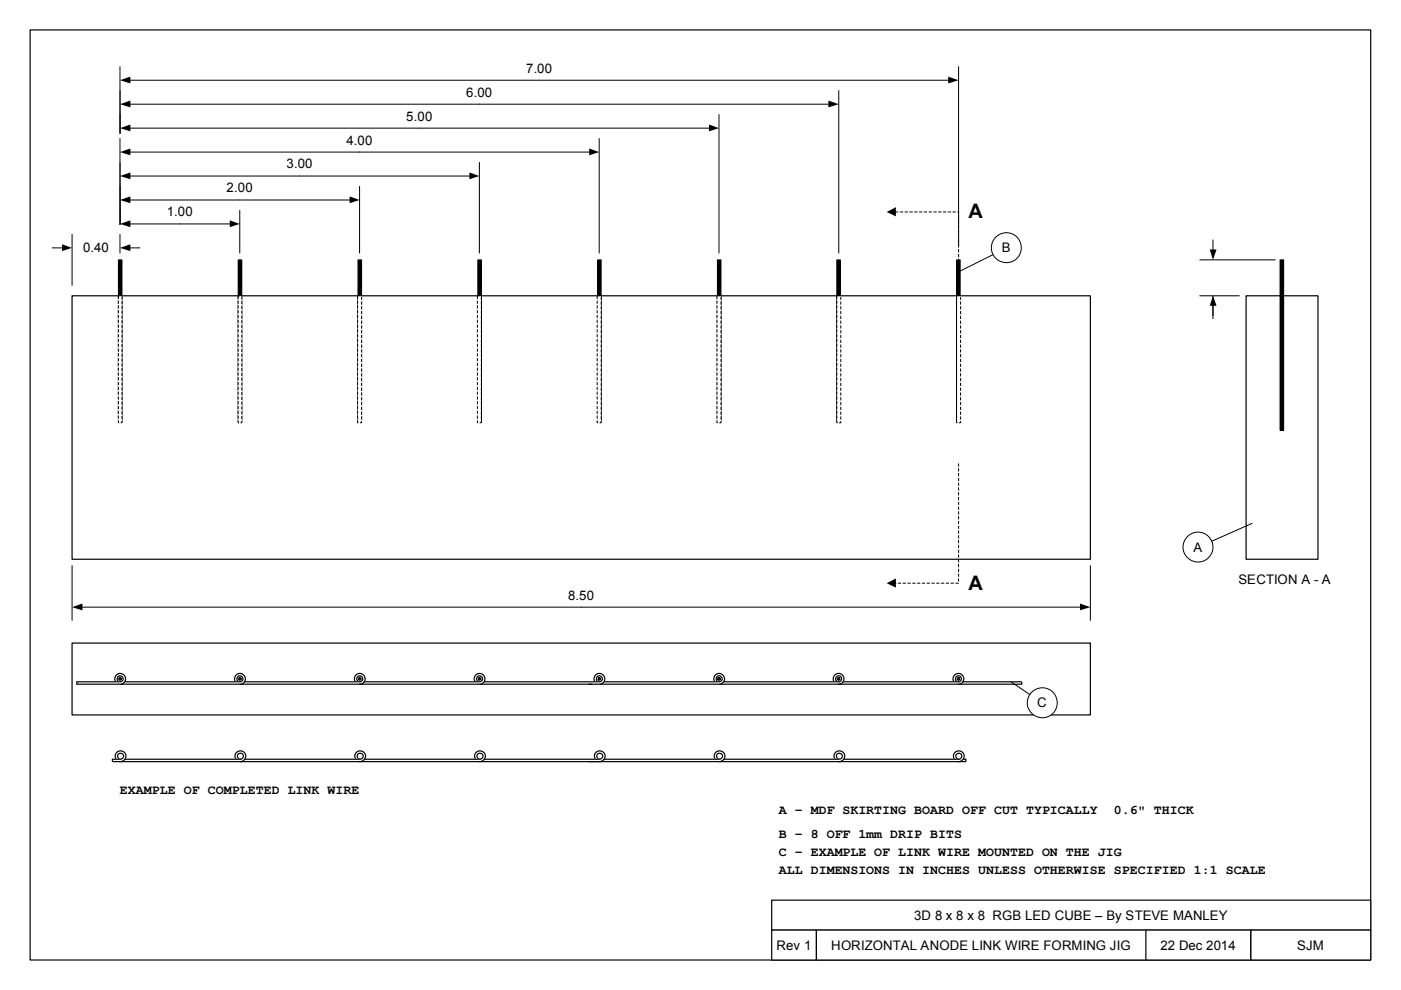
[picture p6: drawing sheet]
<svg xmlns="http://www.w3.org/2000/svg" width="297mm" height="210mm" viewBox="0 0 297 210" stroke-linecap="round" stroke-linejoin="round" font-family="sans-serif">
<path d="M6.4 6.3h284.2v197.3h-284.2zM15.3 62.7h215.9v55.9h-215.9zM264.2 62.7h15.2v55.9h-15.2z" fill="none" stroke="#000" stroke-width=".25"/>
<path d="M163.6 190.9h127v6.4h-127z" fill-rule="evenodd" fill="#fff"/>
<path d="M163.6 190.9h127v6.4h-127z" fill="none" stroke="#000" stroke-width=".25"/>
<path d="M163.6 197.3h9.5v6.3h-9.5z" fill-rule="evenodd" fill="#fff"/>
<path d="M163.6 197.3h9.5v6.3h-9.5z" fill="none" stroke="#000" stroke-width=".25"/>
<path d="M173.1 197.3h69.8v6.3h-69.8z" fill-rule="evenodd" fill="#fff"/>
<path d="M173.1 197.3h69.8v6.3h-69.8z" fill="none" stroke="#000" stroke-width=".25"/>
<path d="M242.9 197.3h22.3v6.3h-22.3z" fill-rule="evenodd" fill="#fff"/>
<path d="M242.9 197.3h22.3v6.3h-22.3z" fill="none" stroke="#000" stroke-width=".25"/>
<path d="M265.2 197.3h25.4v6.3h-25.4z" fill-rule="evenodd" fill="#fff"/>
<path d="M265.2 197.3h25.4v6.3h-25.4z" fill="none" stroke="#000" stroke-width=".25"/>
<path d="M203.2 76.9v-31.9h-13.5M203.2 98.3v25.4h-13.5" fill="none" stroke="#000" stroke-width=".21" stroke-dasharray=".7 .3" stroke-linecap="butt"/>
<g fill="#000">
<path d="M188 45l1.9-1.1v2zM188 123.7l1.9-1v1.9z"/>
<path d="M25.1 55.1h.8v34.3h-.8z" fill-rule="evenodd"/>
<path d="M50.5 55.1h.8v34.3h-.8z" fill-rule="evenodd"/>
<path d="M75.9 55.1h.8v34.3h-.8z" fill-rule="evenodd"/>
<path d="M101.3 55.1h.8v34.3h-.8z" fill-rule="evenodd"/>
<path d="M126.7 55.1h.8v34.3h-.8z" fill-rule="evenodd"/>
<path d="M152.1 55.1h.8v34.3h-.8z" fill-rule="evenodd"/>
<path d="M177.4 55.1h.8v34.3h-.8z" fill-rule="evenodd"/>
<path d="M202.8 55.1h.8v34.3h-.8z" fill-rule="evenodd"/>
</g>
<path d="M25.1 55.1h.8v34.3h-.8zM50.5 55.1h.8v34.3h-.8zM75.9 55.1h.8v34.3h-.8zM101.3 55.1h.8v34.3h-.8zM126.7 55.1h.8v34.3h-.8zM152.1 55.1h.8v34.3h-.8zM177.4 55.1h.8v34.3h-.8zM202.8 55.1h.8v34.3h-.8z" fill="none" stroke="#000" stroke-width=".21"/>
<path d="M202.8 62.7h.9v27h-.9z" fill-rule="evenodd" fill="#fff"/>
<path d="M202.8 62.7h.9v27h-.9z" fill="none" stroke="#000" stroke-width=".21" stroke-dasharray=".7 .3" stroke-linecap="butt"/>
<path d="M177.4 62.7h.9v27h-.9z" fill-rule="evenodd" fill="#fff"/>
<path d="M177.4 62.7h.9v27h-.9z" fill="none" stroke="#000" stroke-width=".21" stroke-dasharray=".7 .3" stroke-linecap="butt"/>
<path d="M152 62.7h.9v27h-.9z" fill-rule="evenodd" fill="#fff"/>
<path d="M152 62.7h.9v27h-.9z" fill="none" stroke="#000" stroke-width=".21" stroke-dasharray=".7 .3" stroke-linecap="butt"/>
<path d="M126.6 62.7h.9v27h-.9z" fill-rule="evenodd" fill="#fff"/>
<path d="M126.6 62.7h.9v27h-.9z" fill="none" stroke="#000" stroke-width=".21" stroke-dasharray=".7 .3" stroke-linecap="butt"/>
<path d="M101.2 62.7h.9v27h-.9z" fill-rule="evenodd" fill="#fff"/>
<path d="M101.2 62.7h.9v27h-.9z" fill="none" stroke="#000" stroke-width=".21" stroke-dasharray=".7 .3" stroke-linecap="butt"/>
<path d="M75.8 62.7h.9v27h-.9z" fill-rule="evenodd" fill="#fff"/>
<path d="M75.8 62.7h.9v27h-.9z" fill="none" stroke="#000" stroke-width=".21" stroke-dasharray=".7 .3" stroke-linecap="butt"/>
<path d="M50.5 62.7h.8v27h-.8z" fill-rule="evenodd" fill="#fff"/>
<path d="M50.5 62.7h.8v27h-.8z" fill="none" stroke="#000" stroke-width=".21" stroke-dasharray=".7 .3" stroke-linecap="butt"/>
<path d="M25.1 62.7h.8v27h-.8z" fill-rule="evenodd" fill="#fff"/>
<path d="M25.1 62.7h.8v27h-.8z" fill="none" stroke="#000" stroke-width=".21" stroke-dasharray=".7 .3" stroke-linecap="butt"/>
<path d="M271.4 55.1h.8v36.2h-.8z" fill-rule="evenodd" fill="#000"/>
<path d="M271.4 55.1h.8v36.2h-.8z" fill="none" stroke="#000" stroke-width=".21"/>
<path d="M15.3 49.7v10.8zM25.4 49.7v4z" fill-rule="evenodd" fill="#fff"/>
<path d="M11 52.6h2.3M15.3 49.7v10.8zM25.4 49.7v4zM27.5 52.6h2.2" fill="none" stroke="#000" stroke-width=".21"/>
<path d="M13.2 51.8l2.1 .8-2.1 .7zM25.4 52.6l2.2-.8v1.5z" fill="#000"/>
<g fill="#fff">
<path d="M17.5 51h5.5v3.4h-5.5z" fill-rule="evenodd"/>
<path d="M25.4 39.5v8.1zM76.2 39.5v14.2z" fill-rule="evenodd"/>
</g>
<path d="M25.4 39.5v8.1zM76.2 39.5v14.2zM27.5 42.4h46.8" fill="none" stroke="#000" stroke-width=".21"/>
<path d="M25.4 42.4l2.2-.7v1.4zM74.1 41.7l2.1 .7-2.1 .7z" fill="#000"/>
<g fill="#fff">
<path d="M48 38.3h5.5v3.4h-5.5z" fill-rule="evenodd"/>
<path d="M25.4 34.5v13.1zM101.6 34.5v19.2z" fill-rule="evenodd"/>
</g>
<path d="M25.4 34.5v13.1zM27.5 37.3h72.2M101.6 34.5v19.2z" fill="none" stroke="#000" stroke-width=".21"/>
<path d="M25.4 37.3l2.2-.7v1.4zM99.5 36.6l2.1 .7-2.1 .7z" fill="#000"/>
<g fill="#fff">
<path d="M60.7 33.2h5.5v3.4h-5.5z" fill-rule="evenodd"/>
<path d="M25.4 29.4v18.2zM127 29.4v24.3z" fill-rule="evenodd"/>
</g>
<path d="M25.4 29.4v18.2zM27.5 32.3h97.6M127 29.4v24.3z" fill="none" stroke="#000" stroke-width=".21"/>
<path d="M25.4 32.3l2.2-.8v1.4zM124.9 31.5l2.1 .8-2.1 .6z" fill="#000"/>
<g fill="#fff">
<path d="M73.4 28.1h5.5v3.4h-5.5z" fill-rule="evenodd"/>
<path d="M25.4 44.6v3zM50.8 44.6v9.1z" fill-rule="evenodd"/>
</g>
<path d="M25.4 44.6v3zM27.5 47.5h21.4M50.8 44.6v9.1z" fill="none" stroke="#000" stroke-width=".21"/>
<path d="M25.4 47.5l2.2-.8v1.5zM48.7 46.7l2.1 .8-2.1 .7z" fill="#000"/>
<g fill="#fff">
<path d="M35.3 43.3h5.5v3.4h-5.5z" fill-rule="evenodd"/>
<path d="M25.4 19.2v9.1zM177.8 19.2v34.5z" fill-rule="evenodd"/>
</g>
<path d="M25.4 19.2v9.1zM177.8 19.2v34.5zM27.5 22.1h148.4" fill="none" stroke="#000" stroke-width=".21"/>
<path d="M25.4 22.1l2.2-.8v1.5zM175.6 21.3l2.2 .8-2.2 .7z" fill="#000"/>
<g fill="#fff">
<path d="M98.8 17.9h5.5v3.4h-5.5z" fill-rule="evenodd"/>
<path d="M25.4 14.1v14.2zM203.2 14.1v38.1z" fill-rule="evenodd"/>
</g>
<path d="M25.4 14.1v14.2zM27.5 17h173.8M203.2 14.1v38.1z" fill="none" stroke="#000" stroke-width=".21"/>
<path d="M25.4 17l2.2-.7v1.4zM201 16.3l2.2 .7-2.2 .7z" fill="#000"/>
<g fill="#fff">
<path d="M111.5 12.9h5.5v3.4h-5.5z" fill-rule="evenodd"/>
<path d="M25.4 24.3v4zM152.4 24.3v29.4z" fill-rule="evenodd"/>
</g>
<path d="M25.4 24.3v4zM27.5 27.2h123M152.4 24.3v29.4z" fill="none" stroke="#000" stroke-width=".21"/>
<path d="M25.4 27.2l2.2-.8v1.5zM150.3 26.4l2.1 .8-2.1 .7z" fill="#000"/>
<path d="M86.1 23h5.5v3.4h-5.5z" fill-rule="evenodd" fill="#fff"/>
<path d="M265.5 111l-11.5 5.1" fill="none" stroke="#000" stroke-width=".21"/>
<circle cx="254" cy="116" r="3.2" fill="#fff"/>
<g fill="none" stroke="#000" stroke-width=".21">
<path d="M213.4 52.6l-10.2 5.1"/>
<circle cx="254" cy="116" r="3.2"/>
</g>
<circle cx="213.4" cy="52.5" r="3.2" fill="#fff"/>
<circle cx="213.4" cy="52.5" r="3.2" fill="none" stroke="#000" stroke-width=".21"/>
<path d="M231.2 120v11.6zM15.3 120v11.6z" fill-rule="evenodd" fill="#fff"/>
<path d="M15.3 120v11.6zM231.2 120v11.6zM17.3 128.8h211.8" fill="none" stroke="#000" stroke-width=".21"/>
<path d="M15.3 128.8l2.2-.8v1.5zM229 128l2.2 .8-2.2 .7z" fill="#000"/>
<g fill="#fff">
<path d="M120.4 124.6h5.5v3.4h-5.5z" fill-rule="evenodd"/>
<path d="M254.4 62.7h8.4zM254.4 55.1h16zM257.2 62.7v7.5z" fill-rule="evenodd"/>
</g>
<path d="M254.4 55.1h16zM257.2 50.9v2.2M254.4 62.7h8.4zM257.2 62.7v7.5zM257.2 64.7v2.3" fill="none" stroke="#000" stroke-width=".21"/>
<path d="M256.5 52.9h1.4l-.7 2.2zM257.2 62.7l.7 2.2h-1.4z" fill="#000"/>
<path d="M255.5 67.6h3.4v5.5h-3.4z" fill-rule="evenodd" fill="#fff"/>
<path d="M15.3 136.4h215.9v15.2h-215.9z" fill="none" stroke="#000" stroke-width=".25"/>
<circle cx="25.5" cy="144" r=".31" fill="#fff"/>
<circle cx="25.5" cy="144" r=".31" fill="none" stroke="#000" stroke-width=".21"/>
<circle cx="50.9" cy="144" r=".31" fill="#fff"/>
<circle cx="50.9" cy="144" r=".31" fill="none" stroke="#000" stroke-width=".21"/>
<circle cx="101.7" cy="144" r=".31" fill="#fff"/>
<circle cx="101.7" cy="144" r=".31" fill="none" stroke="#000" stroke-width=".21"/>
<circle cx="127.1" cy="144" r=".31" fill="#fff"/>
<circle cx="127.1" cy="144" r=".31" fill="none" stroke="#000" stroke-width=".21"/>
<circle cx="152.5" cy="144" r=".32" fill="#fff"/>
<circle cx="152.5" cy="144" r=".32" fill="none" stroke="#000" stroke-width=".21"/>
<circle cx="177.8" cy="144" r=".29" fill="#fff"/>
<circle cx="177.8" cy="144" r=".29" fill="none" stroke="#000" stroke-width=".21"/>
<circle cx="203.2" cy="144" r=".29" fill="#fff"/>
<circle cx="203.2" cy="144" r=".29" fill="none" stroke="#000" stroke-width=".21"/>
<circle cx="76.3" cy="144" r="1.15" fill="#fff"/>
<circle cx="76.3" cy="144" r="1.15" fill="none" stroke="#000" stroke-width=".25"/>
<circle cx="76.3" cy="144" r=".65" fill="#fff"/>
<circle cx="76.3" cy="144" r=".65" fill="none" stroke="#000" stroke-width=".25"/>
<circle cx="76.3" cy="144" r=".31" fill="#1a1a1a"/>
<circle cx="76.3" cy="144" r=".31" fill="none" stroke="#000" stroke-width=".21"/>
<path d="M74.9 144.6h1.3v.5h-1.3z" fill-rule="evenodd" fill="#fff"/>
<path d="M74.9 144.6h1.3v.5h-1.3z" fill="none" stroke="#fff" stroke-width=".25"/>
<path d="M50.9 145.1h25.3M51.9 144.6h24.3" fill="none" stroke="#000" stroke-width=".25"/>
<circle cx="50.9" cy="144" r="1.15" fill="#fff"/>
<circle cx="50.9" cy="144" r="1.15" fill="none" stroke="#000" stroke-width=".25"/>
<circle cx="50.9" cy="144" r=".65" fill="#fff"/>
<circle cx="50.9" cy="144" r=".65" fill="none" stroke="#000" stroke-width=".25"/>
<circle cx="50.9" cy="144" r=".31" fill="#1a1a1a"/>
<circle cx="50.9" cy="144" r=".31" fill="none" stroke="#000" stroke-width=".21"/>
<path d="M49.5 144.6h1.3v.5h-1.3z" fill-rule="evenodd" fill="#fff"/>
<path d="M49.5 144.6h1.3v.5h-1.3z" fill="none" stroke="#fff" stroke-width=".25"/>
<path d="M25.4 145.1h25.4M26.4 144.6h24.4" fill="none" stroke="#000" stroke-width=".25"/>
<circle cx="152.5" cy="144" r=".32" fill="#fff"/>
<circle cx="152.5" cy="144" r=".32" fill="none" stroke="#000" stroke-width=".21"/>
<circle cx="177.8" cy="144" r="1.14" fill="#fff"/>
<circle cx="177.8" cy="144" r="1.14" fill="none" stroke="#000" stroke-width=".25"/>
<circle cx="177.8" cy="144" r=".63" fill="#fff"/>
<circle cx="177.8" cy="144" r=".63" fill="none" stroke="#000" stroke-width=".25"/>
<circle cx="177.8" cy="144" r=".29" fill="#1a1a1a"/>
<circle cx="177.8" cy="144" r=".29" fill="none" stroke="#000" stroke-width=".21"/>
<path d="M176.4 144.6h1.3v.5h-1.3z" fill-rule="evenodd" fill="#fff"/>
<path d="M176.4 144.6h1.3v.5h-1.3z" fill="none" stroke="#fff" stroke-width=".25"/>
<path d="M152.4 145.1h25.4M153.4 144.6h24.4" fill="none" stroke="#000" stroke-width=".25"/>
<circle cx="152.5" cy="144" r="1.15" fill="#fff"/>
<circle cx="152.5" cy="144" r="1.15" fill="none" stroke="#000" stroke-width=".25"/>
<circle cx="152.5" cy="144" r=".65" fill="#fff"/>
<circle cx="152.5" cy="144" r=".65" fill="none" stroke="#000" stroke-width=".25"/>
<circle cx="152.5" cy="144" r=".32" fill="#1a1a1a"/>
<circle cx="152.5" cy="144" r=".32" fill="none" stroke="#000" stroke-width=".21"/>
<path d="M151.1 144.6h1.3v.5h-1.3z" fill-rule="evenodd" fill="#fff"/>
<path d="M151.1 144.6h1.3v.5h-1.3z" fill="none" stroke="#fff" stroke-width=".25"/>
<path d="M124.8 145.1h27.6M127.4 144.6h25" fill="none" stroke="#000" stroke-width=".25"/>
<circle cx="101.7" cy="144" r=".31" fill="#fff"/>
<circle cx="101.7" cy="144" r=".31" fill="none" stroke="#000" stroke-width=".21"/>
<circle cx="127.1" cy="144" r="1.15" fill="#fff"/>
<circle cx="127.1" cy="144" r="1.15" fill="none" stroke="#000" stroke-width=".25"/>
<circle cx="127.1" cy="144" r=".65" fill="#fff"/>
<circle cx="127.1" cy="144" r=".65" fill="none" stroke="#000" stroke-width=".25"/>
<circle cx="127.1" cy="144" r=".31" fill="#1a1a1a"/>
<circle cx="127.1" cy="144" r=".31" fill="none" stroke="#000" stroke-width=".21"/>
<path d="M125.7 144.6h1.3v.5h-1.3z" fill-rule="evenodd" fill="#fff"/>
<path d="M125.7 144.6h1.3v.5h-1.3z" fill="none" stroke="#fff" stroke-width=".25"/>
<path d="M101.6 145.1h25.4M102.7 144.6h24.3" fill="none" stroke="#000" stroke-width=".25"/>
<circle cx="101.7" cy="144" r="1.15" fill="#fff"/>
<circle cx="101.7" cy="144" r="1.15" fill="none" stroke="#000" stroke-width=".25"/>
<circle cx="101.7" cy="144" r=".65" fill="#fff"/>
<circle cx="101.7" cy="144" r=".65" fill="none" stroke="#000" stroke-width=".25"/>
<circle cx="101.7" cy="144" r=".31" fill="#1a1a1a"/>
<circle cx="101.7" cy="144" r=".31" fill="none" stroke="#000" stroke-width=".21"/>
<path d="M100.3 144.6h1.3v.5h-1.3z" fill-rule="evenodd" fill="#fff"/>
<path d="M100.3 144.6h1.3v.5h-1.3z" fill="none" stroke="#fff" stroke-width=".25"/>
<path d="M76.2 145.1h25.4M77.2 144.6h24.4" fill="none" stroke="#000" stroke-width=".25"/>
<circle cx="203.2" cy="144" r=".29" fill="#fff"/>
<circle cx="203.2" cy="144" r=".29" fill="none" stroke="#000" stroke-width=".21"/>
<circle cx="203.2" cy="144" r="1.14" fill="#fff"/>
<circle cx="203.2" cy="144" r="1.14" fill="none" stroke="#000" stroke-width=".25"/>
<circle cx="203.2" cy="144" r=".64" fill="#fff"/>
<circle cx="203.2" cy="144" r=".64" fill="none" stroke="#000" stroke-width=".25"/>
<circle cx="203.2" cy="144" r=".29" fill="#1a1a1a"/>
<circle cx="203.2" cy="144" r=".29" fill="none" stroke="#000" stroke-width=".21"/>
<path d="M201.8 144.6h1.3v.5h-1.3z" fill-rule="evenodd" fill="#fff"/>
<path d="M201.8 144.6h1.3v.5h-1.3z" fill="none" stroke="#fff" stroke-width=".25"/>
<path d="M177.8 145.1h25.4M178.8 144.6h24.4" fill="none" stroke="#000" stroke-width=".25"/>
<circle cx="25.5" cy="144" r=".31" fill="#fff"/>
<circle cx="25.5" cy="144" r=".31" fill="none" stroke="#000" stroke-width=".21"/>
<circle cx="25.5" cy="144" r="1.15" fill="#fff"/>
<circle cx="25.5" cy="144" r="1.15" fill="none" stroke="#000" stroke-width=".25"/>
<circle cx="25.5" cy="144" r=".65" fill="#fff"/>
<circle cx="25.5" cy="144" r=".65" fill="none" stroke="#000" stroke-width=".25"/>
<circle cx="25.5" cy="144" r=".31" fill="#1a1a1a"/>
<circle cx="25.5" cy="144" r=".31" fill="none" stroke="#000" stroke-width=".21"/>
<path d="M24.1 144.6h1.3v.5h-1.3z" fill-rule="evenodd" fill="#fff"/>
<path d="M24.1 144.6h1.3v.5h-1.3z" fill="none" stroke="#fff" stroke-width=".25"/>
<path d="M16.3 144.6h9.1M16.3 145.1h9.1M204.2 144.6h12.3M216.6 144.7v.4h-13.2" fill="none" stroke="#000" stroke-width=".25"/>
<circle cx="25.6" cy="160.4" r=".29" fill="#fff"/>
<circle cx="25.6" cy="160.4" r=".29" fill="none" stroke="#000" stroke-width=".21"/>
<circle cx="51" cy="160.4" r=".3" fill="#fff"/>
<circle cx="51" cy="160.4" r=".3" fill="none" stroke="#000" stroke-width=".21"/>
<circle cx="101.8" cy="160.4" r=".31" fill="#fff"/>
<circle cx="101.8" cy="160.4" r=".31" fill="none" stroke="#000" stroke-width=".21"/>
<circle cx="127.2" cy="160.4" r=".31" fill="#fff"/>
<circle cx="127.2" cy="160.4" r=".31" fill="none" stroke="#000" stroke-width=".21"/>
<circle cx="152.6" cy="160.4" r=".31" fill="#fff"/>
<circle cx="152.6" cy="160.4" r=".31" fill="none" stroke="#000" stroke-width=".21"/>
<circle cx="178" cy="160.4" r=".31" fill="#fff"/>
<circle cx="178" cy="160.4" r=".31" fill="none" stroke="#000" stroke-width=".21"/>
<circle cx="203.4" cy="160.4" r=".31" fill="#fff"/>
<circle cx="203.4" cy="160.4" r=".31" fill="none" stroke="#000" stroke-width=".21"/>
<circle cx="76.4" cy="160.4" r="1.15" fill="#fff"/>
<circle cx="76.4" cy="160.4" r="1.15" fill="none" stroke="#000" stroke-width=".25"/>
<circle cx="76.4" cy="160.4" r=".65" fill="#fff"/>
<circle cx="76.4" cy="160.4" r=".65" fill="none" stroke="#000" stroke-width=".25"/>
<path d="M75 161h1.2v.5h-1.2z" fill-rule="evenodd" fill="#fff"/>
<path d="M75 161h1.2v.5h-1.2z" fill="none" stroke="#fff" stroke-width=".25"/>
<path d="M51 161.5h25.3M51.9 161h24.4" fill="none" stroke="#000" stroke-width=".25"/>
<circle cx="51" cy="160.4" r="1.14" fill="#fff"/>
<circle cx="51" cy="160.4" r="1.14" fill="none" stroke="#000" stroke-width=".25"/>
<circle cx="51" cy="160.4" r=".64" fill="#fff"/>
<circle cx="51" cy="160.4" r=".64" fill="none" stroke="#000" stroke-width=".25"/>
<path d="M49.6 161h1.2v.5h-1.2z" fill-rule="evenodd" fill="#fff"/>
<path d="M49.6 161h1.2v.5h-1.2z" fill="none" stroke="#fff" stroke-width=".25"/>
<path d="M25.6 161.5h25.4M26.5 161h24.5" fill="none" stroke="#000" stroke-width=".25"/>
<circle cx="152.6" cy="160.4" r=".31" fill="#fff"/>
<circle cx="152.6" cy="160.4" r=".31" fill="none" stroke="#000" stroke-width=".21"/>
<circle cx="178" cy="160.4" r="1.15" fill="#fff"/>
<circle cx="178" cy="160.4" r="1.15" fill="none" stroke="#000" stroke-width=".25"/>
<circle cx="178" cy="160.4" r=".65" fill="#fff"/>
<circle cx="178" cy="160.4" r=".65" fill="none" stroke="#000" stroke-width=".25"/>
<path d="M176.6 161h1.2v.5h-1.2z" fill-rule="evenodd" fill="#fff"/>
<path d="M176.6 161h1.2v.5h-1.2z" fill="none" stroke="#fff" stroke-width=".25"/>
<path d="M152.6 161.5h25.3M153.5 161h24.4" fill="none" stroke="#000" stroke-width=".25"/>
<circle cx="152.6" cy="160.4" r="1.15" fill="#fff"/>
<circle cx="152.6" cy="160.4" r="1.15" fill="none" stroke="#000" stroke-width=".25"/>
<circle cx="152.6" cy="160.4" r=".65" fill="#fff"/>
<circle cx="152.6" cy="160.4" r=".65" fill="none" stroke="#000" stroke-width=".25"/>
<path d="M151.2 161h1.2v.5h-1.2z" fill-rule="evenodd" fill="#fff"/>
<path d="M151.2 161h1.2v.5h-1.2z" fill="none" stroke="#fff" stroke-width=".25"/>
<path d="M124.9 161.5h27.6M127.5 161h25" fill="none" stroke="#000" stroke-width=".25"/>
<circle cx="101.8" cy="160.4" r=".31" fill="#fff"/>
<circle cx="101.8" cy="160.4" r=".31" fill="none" stroke="#000" stroke-width=".21"/>
<circle cx="127.2" cy="160.4" r="1.15" fill="#fff"/>
<circle cx="127.2" cy="160.4" r="1.15" fill="none" stroke="#000" stroke-width=".25"/>
<circle cx="127.2" cy="160.4" r=".65" fill="#fff"/>
<circle cx="127.2" cy="160.4" r=".65" fill="none" stroke="#000" stroke-width=".25"/>
<path d="M125.8 161h1.2v.5h-1.2z" fill-rule="evenodd" fill="#fff"/>
<path d="M125.8 161h1.2v.5h-1.2z" fill="none" stroke="#fff" stroke-width=".25"/>
<path d="M101.8 161.5h25.3M102.7 161h24.4" fill="none" stroke="#000" stroke-width=".25"/>
<circle cx="101.8" cy="160.4" r="1.15" fill="#fff"/>
<circle cx="101.8" cy="160.4" r="1.15" fill="none" stroke="#000" stroke-width=".25"/>
<circle cx="101.8" cy="160.4" r=".65" fill="#fff"/>
<circle cx="101.8" cy="160.4" r=".65" fill="none" stroke="#000" stroke-width=".25"/>
<path d="M100.4 161h1.2v.5h-1.2z" fill-rule="evenodd" fill="#fff"/>
<path d="M100.4 161h1.2v.5h-1.2z" fill="none" stroke="#fff" stroke-width=".25"/>
<path d="M76.3 161.5h25.4M77.3 161h24.4" fill="none" stroke="#000" stroke-width=".25"/>
<circle cx="203.3" cy="160.4" r=".29" fill="#fff"/>
<circle cx="203.3" cy="160.4" r=".29" fill="none" stroke="#000" stroke-width=".21"/>
<circle cx="203.3" cy="160.4" r="1.14" fill="#fff"/>
<circle cx="203.3" cy="160.4" r="1.14" fill="none" stroke="#000" stroke-width=".25"/>
<circle cx="203.3" cy="160.4" r=".63" fill="#fff"/>
<circle cx="203.3" cy="160.4" r=".63" fill="none" stroke="#000" stroke-width=".25"/>
<path d="M201.9 161h1.3v.5h-1.3z" fill-rule="evenodd" fill="#fff"/>
<path d="M201.9 161h1.3v.5h-1.3z" fill="none" stroke="#fff" stroke-width=".25"/>
<path d="M177.9 161.5h25.4M178.9 161h24.4" fill="none" stroke="#000" stroke-width=".25"/>
<circle cx="25.6" cy="160.4" r=".31" fill="#fff"/>
<circle cx="25.6" cy="160.4" r=".31" fill="none" stroke="#000" stroke-width=".21"/>
<circle cx="25.6" cy="160.4" r="1.15" fill="#fff"/>
<circle cx="25.6" cy="160.4" r="1.15" fill="none" stroke="#000" stroke-width=".25"/>
<circle cx="25.6" cy="160.4" r=".65" fill="#fff"/>
<circle cx="25.6" cy="160.4" r=".65" fill="none" stroke="#000" stroke-width=".25"/>
<path d="M24.2 161h1.2v.5h-1.2z" fill-rule="evenodd" fill="#fff"/>
<path d="M24.2 161h1.2v.5h-1.2z" fill="none" stroke="#fff" stroke-width=".25"/>
<path d="M16.3 144.6v.5M23.8 161v.5M23.9 161h1.6M23.9 161.5h1.6M203.3 161.5h1.5M204.3 161h.5v.5" fill="none" stroke="#000" stroke-width=".25"/>
<path d="M214.3 144.6l6.7 4.5" fill="none" stroke="#000" stroke-width=".21"/>
<circle cx="221" cy="149.1" r="3.2" fill="#fff"/>
<circle cx="221" cy="149.1" r="3.2" fill="none" stroke="#000" stroke-width=".21"/>
<g font-size="4.2">
<text x="205.4" y="46.1">A</text>
<text x="205.4" y="125.1">A</text>
</g>
<g font-size="2.8">
<text x="111.5" y="15.4">7.00</text>
<text x="98.8" y="20.5">6.00</text>
<text x="86.1" y="25.6">5.00</text>
<text x="60.7" y="35.7">3.00</text>
<text x="73.4" y="30.6">4.00</text>
<text x="48" y="40.8">2.00</text>
<text x="35.3" y="45.9">1.00</text>
<text x="17.6" y="53.5">0.40</text>
<text x="212.4" y="53.5">B</text>
<text x="253" y="117">A</text>
<text x="262.6" y="123.9">SECTION A - A</text>
<text x="120.4" y="127.2">8.50</text>
<text x="219.9" y="150">C</text>
<text x="25.4" y="168.3">EXAMPLE OF COMPLETED LINK WIRE</text>
<text x="165.1" y="172.7">A – MDF SKIRTING BOARD OFF CUT TYPICALLY</text>
<text x="236.2" y="172.7">0.6&quot; THICK</text>
<text x="165.1" y="177.8">B – 8 OFF 1mm DRIP BITS</text>
<text x="165.1" y="185.4">ALL DIMENSIONS IN INCHES UNLESS OTHERWISE SPECIFIED 1:1 SCALE</text>
<text x="165.1" y="181.6">C – EXAMPLE OF LINK WIRE MOUNTED ON THE JIG</text>
<text x="193.8" y="195.1">3D 8 x 8 x 8 RGB LED CUBE – By STEVE MANLEY</text>
<text x="164.6" y="201.4">Rev 1</text>
<text x="176.2" y="201.4">HORIZONTAL ANODE LINK WIRE FORMING JIG</text>
<text x="246.1" y="201.4">22 Dec 2014</text>
<text x="275" y="201.4">SJM</text>
</g>
</svg>
